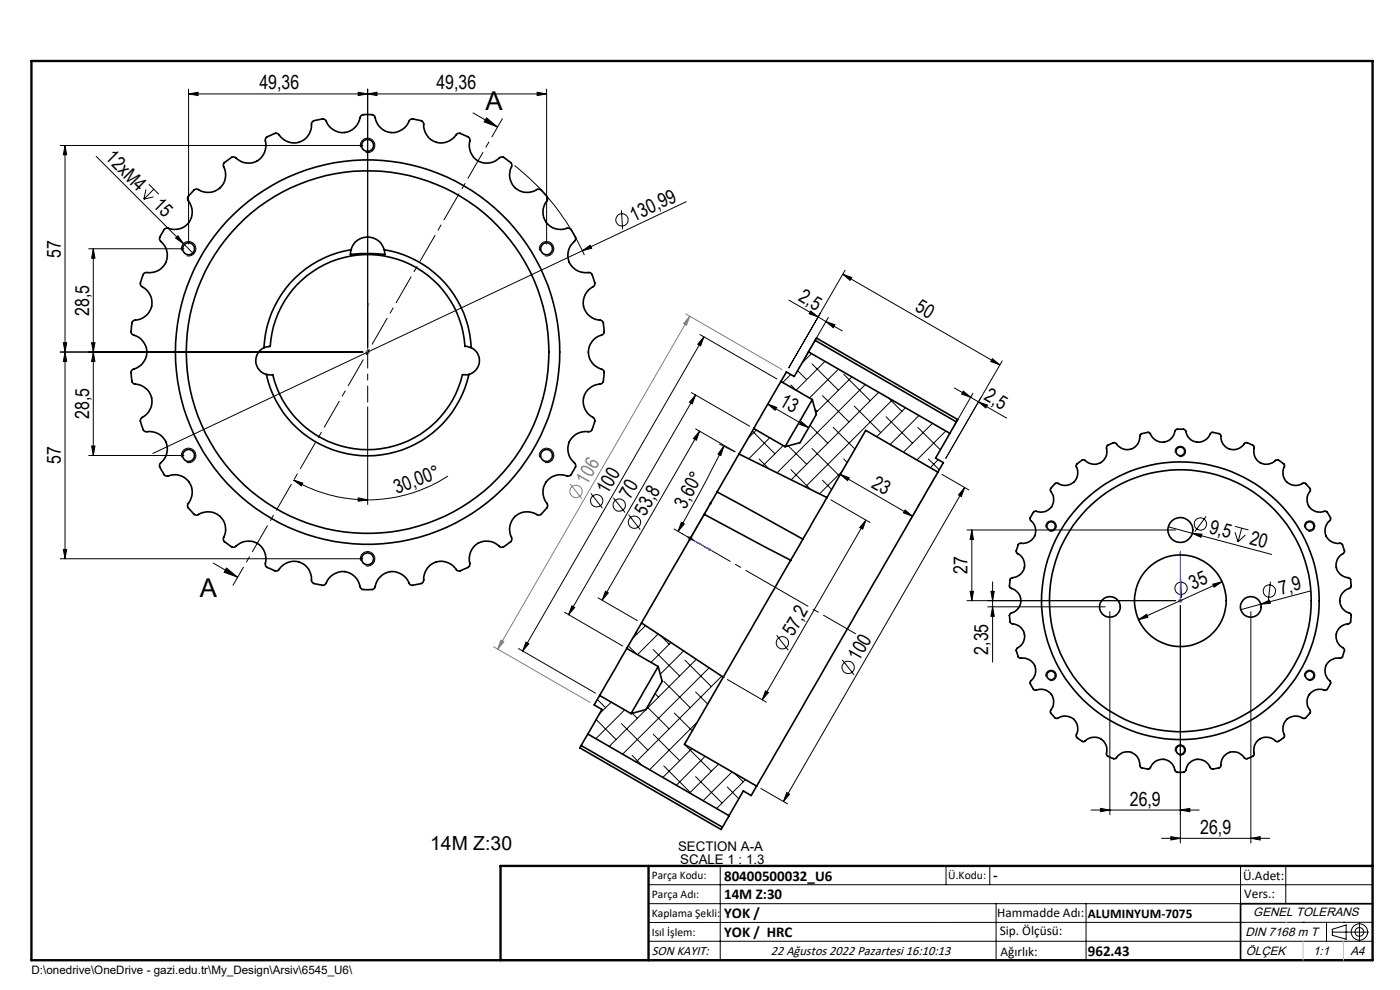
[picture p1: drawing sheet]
<svg xmlns="http://www.w3.org/2000/svg" width="297mm" height="210mm" viewBox="0 0 297 210" stroke-linecap="round" stroke-linejoin="round" font-family="sans-serif">
<g fill="none" stroke="#000" stroke-width=".21">
<path d="M40 19.9l2-.3v.7zM40 18.9v32.9M40 19.9h76M76 19.6l2 .3-2 .4zM78 19.9l2-.3v.7zM78 18.9v54.8M113.9 19.6l2.1 .3-2.1 .4zM116 18.9v32.9M12.8 30.9h64.2M13.8 30.9v87.6M13.8 30.9l.3 1.9h-.7zM20.4 33.2l18.5 18.5"/>
<path d="M31.6 39.1l2.1 2.1M76.5 31.2a1.55 1.55 0 0 1 1.3-1.9 1.55 1.55 0 0 1 1.7 1.7 1.55 1.55 0 0 1-1.9 1.3M100.4 23.9l5.2 3M103.2 25l2.4 1.9-2.9-1zM109.1 35.1a50.1 50.1 0 0 1 14.9 19M18.8 52.8h20.2M19.8 52.8v43.8M19.8 52.8l.3 2h-.7zM31 40.2l-.5 2.1M32.6 41.8l-2.1 .5M32.6 40.1l-2.1 2.2M37.3 50.5l.4-.5 1.2 1.7z"/>
<path d="M38.5 53.2a1.54 1.54 0 0 1 1.4-2 1.54 1.54 0 0 1 1.6 1.7 1.54 1.54 0 0 1-1.9 1.3M38.9 51.7l2.2 2.2M114.5 53.2a1.54 1.54 0 0 1 1.3-2 1.54 1.54 0 0 1 1.7 1.7 1.54 1.54 0 0 1-1.9 1.3M123.5 53.2l1.7-1.2 .3 .7zM131.8 44.6l.3 4M145.6 42.8l-113.2 53.4M178.8 58.2l33.3 19.2M178.8 58.2l1.9 .7-.4 .6zM179.3 57.3l-12 20.7M12.8 74.7h64.2M13.4 72.7h.7l-.3 2zM13.8 74.7l.3 2h-.7z"/>
<path d="M19.4 72.7h.7l-.3 2zM19.8 74.7l.3 2h-.7zM148.5 71l16.3 9.4M149.3 71.5l-.7 1.9-.6-.4zM149.3 71.5l-38.4 66.6M167.4 63.7l6.2 3.5M172 66l1.6 1.2-1.9-.6zM173.6 67.2l1.6 1M175.2 68.2l3.5 2M175.2 68.2l1.9 .7-.3 .6zM175.7 67.3l-5 8.8M210.5 76.1l1.6 1.3-1.9-.7z"/>
<path d="M212.6 76.5l-12 20.8M18.8 96.6h20.2M19.4 94.6h.7l-.3 2zM38.5 97a1.54 1.54 0 0 1 1.4-1.9 1.54 1.54 0 0 1 1.6 1.6 1.54 1.54 0 0 1-1.9 1.4M78 86.3v20.7M114.5 97a1.54 1.54 0 0 1 1.3-1.9 1.54 1.54 0 0 1 1.7 1.6 1.54 1.54 0 0 1-1.9 1.4M146.7 83.3l12.3 7.1M147.6 91l8.3 4.8M147.6 83.8l-.7 1.9-.6-.4zM147.6 83.8l-27 46.6M148.4 91.5l-.7 1.9-.6-.4zM148.4 91.5l-20.7 35.8"/>
<path d="M152.6 94.2l3.3 1.6M153.5 94.7l-.6 1.9-.6-.3zM153.5 94.7a315.1 315.1 0 0 1-9.6 18M162.9 85.7l1.9 .7-.4 .6zM162.9 85.7l8.7 5M170 89.4l1.6 1.3-1.9-.7zM202.5 82.3l3.4 2M204.4 83l1.5 1.3-1.9-.7zM205.9 84.3l1.7 1M206.4 83.4l-4.4 7.7M207.6 85.3l5.9 3.4M207.6 85.3l1.9 .6-.4 .6z"/>
<path d="M249.3 96.1a1.11 1.11 0 0 1 1-1.4 1.11 1.11 0 0 1 1.2 1.2 1.11 1.11 0 0 1-1.4 .9M12.8 118.5h64.2M13.4 116.5h.7l-.3 2zM45.2 119.4l5.2 3M62.3 101.8l1.9 .7-.3 .6zM62.3 101.8a31.3 31.3 0 0 0 15.7 4.2M76 105.6l2 .4-2 .3zM76.5 118.9a1.54 1.54 0 0 1 1.3-1.9 1.54 1.54 0 0 1 1.7 1.6 1.54 1.54 0 0 1-1.9 1.4M95 101a31.7 31.7 0 0 1-17 5M125.3 104.7l2.5 3.1M130.1 105.6l2.5 3.1M133.3 109.2l2.5 3.2"/>
<path d="M143 112.2l4.2 2.5M144.5 110.8l.7 .4-1.3 1.5zM176.3 106l8.3 4.8M178.3 100.6l15.3 8.9M178.3 100.6l1.9 .7-.4 .6zM183.7 110.3l-.7 1.9-.6-.3zM183.7 110.3l-22 38.1M192 108.2l1.6 1.3-1.9-.7zM198.5 101l-5.4 9.4M199.8 100.6l5.7 3.3M204.6 103.4l-.7 1.9-.6-.3zM204.6 103.4l-38.4 66.6"/>
<path d="M205.1 112.4h44.3M206.2 112.4v15M206.2 112.4l.3 2h-.7zM221.9 111.9a1.12 1.12 0 0 1 1-1.4 1.12 1.12 0 0 1 1.2 1.2 1.12 1.12 0 0 1-1.4 1M247.9 111.8l5 1.3M252.9 113.1l2.1 .2-.2 .7zM252.9 113.1l16.9 4.5M255.9 109.5l-2.4 3.3M262 111.6l2.9 .8M262 112.9l.6 2M263.4 112l-.8 2.9M264.2 113.5l-1.6 1.4"/>
<path d="M276.8 111.9a1.12 1.12 0 0 1 .9-1.4 1.12 1.12 0 0 1 1.2 1.2 1.12 1.12 0 0 1-1.4 1M48 120.5l2.4 1.9-2.8-1zM110 137.6l16.3 9.4M111.6 136.2l.6 .4-1.3 1.5zM119.8 129.9l12.3 7.1M121.3 128.5l.6 .4-1.3 1.5zM126.9 126.8l8.3 4.8M128.4 125.4l.6 .4-1.3 1.5zM164.7 134.8l2.5 3.1M178.7 140l2.5 3.1M205.1 127.4h44.3M205.8 125.4h.7l-.3 2z"/>
<path d="M209.5 128.7h25M210.2 125.4h.7l-.3 2zM210.6 128.7l.3 2h-.7zM210.6 123.4v17.1M235.4 129.7v43.1M241.5 131.4l1.7-1.1 .3 .6zM250.4 128.4v50.4M250.5 122.8l.1 4M257.3 123.9l2-.5-1.7 1.2zM259.3 123.4l-17.8 8M265.4 129.7v49.1M267.5 128.2l1.8-.9 .2 .7z"/>
<path d="M267.5 128.2l-4.3 1.1M269.5 123.4l-.4 4M278 125.4l-10.5 2.8M154.3 144.1l8.3 4.8M162.4 146.5l.6 .4-1.3 1.5zM221.9 143.5a1.12 1.12 0 0 1 1-1.3 1.12 1.12 0 0 1 1.2 1.2 1.12 1.12 0 0 1-1.4 .9M249.3 159.4a1.1 1.1 0 0 1 1-1.4 1.1 1.1 0 0 1 1.2 1.2 1.1 1.1 0 0 1-1.4 1M276.8 143.5a1.12 1.12 0 0 1 1-1.3 1.12 1.12 0 0 1 1.2 1.2 1.12 1.12 0 0 1-1.5 .9M161.4 167.2l5.7 3.3M166.9 168.1l.6 .4-1.3 1.5zM231.5 171.8h22.9M233.5 171.5l1.9 .3-1.9 .4z"/>
<path d="M246.4 177.8h22.9M248.4 177.5l2 .3-2 .4zM250.4 171.8l2-.3v.7zM265.4 177.8l1.9-.3v.7zM137.6 187.7h153.6M137.6 191.7h153.6M137.6 199.7h153.6M152.8 183.7v20M200.7 183.7v4M210 183.7v4M211.3 191.7v12M230.4 191.7v12"/>
<path d="M263.2 183.7v20M272.8 183.7v8M276.4 195.6h.1M281.4 195.6v4.1M282.6 197.7h7.8M282.6 197.1l3-.9v3l-3-.8zM285 195.6h.1M288.4 195.8v3.8M291.2 195.6l-153.6 .1"/>
<circle cx="132" cy="46.6" r="1.3"/>
<circle cx="126.6" cy="106.2" r="1.31"/>
<circle cx="131.4" cy="107.1" r="1.3"/>
<circle cx="134.6" cy="110.8" r="1.31"/>
<circle cx="254.6" cy="111.2" r="1.3"/>
<circle cx="166" cy="136.3" r="1.31"/>
<circle cx="250.6" cy="124.8" r="1.3"/>
<circle cx="269.3" cy="125.4" r="1.31"/>
<circle cx="179.9" cy="141.6" r="1.32"/>
<circle cx="288.4" cy="197.7" r="1.74"/>
<circle cx="288.4" cy="197.7" r=".93"/>
</g>
<g fill="none" stroke="#808080" stroke-width=".21">
<path d="M77.5 74.7h1M77.6 74.3l.8 .7M78 74.2v1M78.4 74.3l-.8 .7M145.5 66.6l20.4 11.8M146.3 67.1l-.7 1.9-.6-.4zM146.3 67.1l-40.7 70.6M121 102.6l2.4 3.2M145.9 114.2h1M146.1 113.9l.7 .7M146.4 113.7v1M146.8 113.9l-.7 .7"/>
<path d="M104.7 137.2l20.5 11.8M106.3 135.8l.6 .3-1.3 1.6zM249.9 127.4h1M250 127.1l.8 .7M250.4 126.9v1M250.8 127.1l-.8 .7"/>
<circle cx="122.2" cy="104.2" r="1.3"/>
</g>
<path d="M78 74.6v.2zM78 64.3v.6v-.6M78 74.7h.1M78 64.3v10.4M150.5 116.4l.4 .4-.5-.1zM150.6 106.8l.3-.3-.1 .4zM150.9 106.5l-4.5 7.7 4.5 2.6M250.4 117.1v.5v-.5M250.4 117.1v10.3M250.4 127.3v.3zM250.4 127.4h.1" fill="none" stroke="#00f" stroke-width=".21"/>
<path d="M181.5 134.4l-33.4-19.2" fill="none" stroke="#000" stroke-width=".21" stroke-dasharray="15.2 1.3 1.3 1.3" stroke-dashoffset="7.4"/>
<path d="M144.7 113.2l3.4 2" fill="none" stroke="#000" stroke-width=".21" stroke-dasharray="15.2 1.3 1.3 1.3" stroke-dashoffset="15.2"/>
<path d="M49.4 124.2l57.2-99" fill="none" stroke="#000" stroke-width=".21" stroke-dasharray="6.3 1.3 1.3 1.3" stroke-dashoffset="1.9"/>
<path d="M78 74.7v10.6" fill="none" stroke="#000" stroke-width=".21" stroke-dasharray="15.2 1.3 1.3 1.3" stroke-dashoffset="11.8"/>
<path d="M291.2 191.7h-28v12M106.2 203.7h185" fill="none" stroke="#000" stroke-width=".35"/>
<path d="M6.7 12.9h284.5v190.8h-284.5zM137.6 183.7v20M291.2 183.7h-185v20" fill="none" stroke="#000" stroke-width=".5"/>
<path d="M272.8 195.6h.1M276.4 199.7v4M285 199.7v4" fill="none" stroke="#c0c0c0" stroke-width=".21"/>
<g fill="#000">
<path d="M62.3 101.8l1.9 .7-.3 .6zM76 105.6l2 .4-2 .3z"/>
<path d="M48 120.5l2.4 1.9-2.8-1zM103.2 25l2.4 1.9-2.9-1z"/>
</g>
<g fill="#00f">
<path d="M78 74.6v.2zM78 64.3v.6z"/>
<path d="M250.4 127.3v.3zM250.4 117.1v.5z"/>
<path d="M150.5 116.4l.4 .4-.5-.1zM150.6 106.8l.3-.3-.1 .4zM150.5 116.4l.4 .4-.5-.1zM150.6 106.8l.3-.3-.1 .4z"/>
</g>
<g fill="#000">
<path d="M37.3 50.5l.4-.5 1.2 1.7zM123.5 53.2l1.7-1.2 .3 .7zM252.9 113.1l2.1 .2-.2 .7zM267.5 128.2l1.8-.9 .2 .7z"/>
<path d="M76 19.6l2 .3-2 .4zM40 19.9l2-.3v.7zM250.4 171.8l2-.3v.7zM233.5 171.5l1.9 .3-1.9 .4z"/>
<path d="M78 19.9l2-.3v.7zM113.9 19.6l2.1 .3-2.1 .4zM248.4 177.5l2 .3-2 .4zM265.4 177.8l1.9-.3v.7z"/>
<path d="M13.8 30.9l.3 1.9h-.7zM13.4 72.7h.7l-.3 2zM19.8 74.7l.3 2h-.7zM19.4 94.6h.7l-.3 2zM210.2 125.4h.7l-.3 2zM210.6 128.7l.3 2h-.7z"/>
<path d="M13.8 74.7l.3 2h-.7zM13.4 116.5h.7l-.3 2z"/>
<path d="M19.4 72.7h.7l-.3 2zM19.8 52.8l.3 2h-.7z"/>
<path d="M172 66l1.6 1.2-1.9-.6zM175.2 68.2l1.9 .7-.3 .6zM178.8 58.2l1.9 .7-.4 .6zM210.5 76.1l1.6 1.3-1.9-.7z"/>
<path d="M170 89.4l1.6 1.3-1.9-.7zM162.9 85.7l1.9 .7-.4 .6z"/>
<path d="M144.5 110.8l.7 .4-1.3 1.5zM153.5 94.7l-.6 1.9-.6-.3z"/>
<path d="M183.7 110.3l-.7 1.9-.6-.3zM162.4 146.5l.6 .4-1.3 1.5zM147.6 83.8l-.7 1.9-.6-.4zM121.3 128.5l.6 .4-1.3 1.5z"/>
<path d="M192 108.2l1.6 1.3-1.9-.7zM178.3 100.6l1.9 .7-.4 .6zM207.6 85.3l1.9 .6-.4 .6zM204.4 83l1.5 1.3-1.9-.7z"/>
<path d="M204.6 103.4l-.7 1.9-.6-.3zM166.9 168.1l.6 .4-1.3 1.5zM148.4 91.5l-.7 1.9-.6-.4zM128.4 125.4l.6 .4-1.3 1.5z"/>
<path d="M111.6 136.2l.6 .4-1.3 1.5zM149.3 71.5l-.7 1.9-.6-.4z"/>
<path d="M205.8 125.4h.7l-.3 2zM206.2 112.4l.3 2h-.7z"/>
<path d="M241.5 131.4l2-.5-.3-.6zM257.3 123.9l.3 .7 1.7-1.2z"/>
</g>
<path d="M106.3 135.8l.6 .3-1.3 1.6zM146.3 67.1l-.7 1.9-.6-.4z" fill="#808080"/>
<g fill="none" stroke="#000" stroke-width=".35">
<path d="M41.2 40.3l.7-.2a3.8 3.8 0 0 0 4.7-.2 3.8 3.8 0 0 0 .8-4.7 1.3 1.3 0 0 1 1-1.3 1.22 1.22 0 0 1 1.6-.5 3.8 3.8 0 0 0 4.7 .7 3.8 3.8 0 0 0 1.6-4.5 1.19 1.19 0 0 1 1.2-.9 1.21 1.21 0 0 1 1.6-.3 3.8 3.8 0 0 0 4.5 1.7 3.8 3.8 0 0 0 2.5-4.1 1.31 1.31 0 0 1 1.4-.6 1.34 1.34 0 0 1 1.5 0 3.8 3.8 0 0 0 3.9 2.7 3.8 3.8 0 0 0 3.5-3.1l.1-.3a1.07 1.07 0 0 1 1.3-.4h.4a1.05 1.05 0 0 1 1.4 .7 3.8 3.8 0 0 0 3.5 3.1 3.8 3.8 0 0 0 3.9-2.7 1.25 1.25 0 0 1 1.4 0 1.23 1.23 0 0 1 1.5 .8 3.8 3.8 0 0 0 2.7 4 3.8 3.8 0 0 0 4.4-1.8 3.3 3.3 0 0 1 2.3 .7l.4 .6a3.8 3.8 0 0 0 1.8 4.5 3.8 3.8 0 0 0 4.7-.9 1.33 1.33 0 0 1 1.4 .6 1.21 1.21 0 0 1 .9 1.4 3.8 3.8 0 0 0 .9 4.6 3.8 3.8 0 0 0 4.7 .2 1.06 1.06 0 0 1 1.2 .7l.3 .4a1.06 1.06 0 0 1 .4 1.4 3.8 3.8 0 0 0 0 4.7 3.8 3.8 0 0 0 4.6 1.1 1.44 1.44 0 0 1 1 1.1 1.33 1.33 0 0 1 .5 1.4 4.1 4.1 0 0 0-1 5.3 4.7 4.7 0 0 0 4.2 1.7 4.3 4.3 0 0 1 .8 2.6l-.1 .2a3.8 3.8 0 0 0-2.2 4.3 3.8 3.8 0 0 0 3.8 3 1.09 1.09 0 0 1 .5 1.2v.5a1 1 0 0 1-.5 1.4 3.8 3.8 0 0 0-2.8 3.8 3.8 3.8 0 0 0 3.1 3.6 2.76 2.76 0 0 1 .1 2.2 .85 .85 0 0 1-.7 .8 3.8 3.8 0 0 0-3.5 3.1 3.8 3.8 0 0 0 2.2 4.2 1.38 1.38 0 0 1-.1 1.5l-.1 .4a.87 .87 0 0 1-1 .9 3.8 3.8 0 0 0-4.1 2.3 3.8 3.8 0 0 0 1.4 4.6 1.09 1.09 0 0 1-.4 1.2l-.2 .4a1.03 1.03 0 0 1-1.2 .9 3.8 3.8 0 0 0-4.5 1.3 3.8 3.8 0 0 0 .3 4.7 1.34 1.34 0 0 1-.7 1.4 1.46 1.46 0 0 1-1.2 .9 3.9 3.9 0 0 0-4.9 .2 3.9 3.9 0 0 0-.7 4.8 1.32 1.32 0 0 1-1 1.2l-.4 .2a.87 .87 0 0 1-1.3 .2 3.8 3.8 0 0 0-4.7-.5 3.8 3.8 0 0 0-1.5 4.4 1.2 1.2 0 0 1-1.2 .9 1.27 1.27 0 0 1-1.7 .2 3.8 3.8 0 0 0-4.5-1.6 3.8 3.8 0 0 0-2.5 4.1 1.31 1.31 0 0 1-1.4 .6 1.34 1.34 0 0 1-1.4 0 3.8 3.8 0 0 0-4.1-2.8 3.8 3.8 0 0 0-3.5 3.6 3.4 3.4 0 0 1-2.4 .3l-.5-.4a3.8 3.8 0 0 0-3.4-3.5 3.8 3.8 0 0 0-4 2.7 1.08 1.08 0 0 1-1.4 .1l-.4-.1a1 1 0 0 1-1.2-.9 3.8 3.8 0 0 0-2.8-3.8 3.8 3.8 0 0 0-4.4 1.8 3.1 3.1 0 0 1-2.1-.6 .76 .76 0 0 1-.5-.9 3.8 3.8 0 0 0-1.9-4.3 3.8 3.8 0 0 0-4.7 .9 2.78 2.78 0 0 1-1.9-1.1 .78 .78 0 0 1-.4-1 3.8 3.8 0 0 0-.9-4.6 3.8 3.8 0 0 0-4.8-.1 1.35 1.35 0 0 1-1.2-.9 1.22 1.22 0 0 1-.6-1.5 3.8 3.8 0 0 0 .1-4.8 3.8 3.8 0 0 0-4.7-1.1 1.44 1.44 0 0 1-.9-1.1l-.3-.4a.88 .88 0 0 1 0-1.3 3.8 3.8 0 0 0 1-4.7 3.8 3.8 0 0 0-4.3-2 3.7 3.7 0 0 1-1-2.6l.2-.2a3.8 3.8 0 0 0 2.2-4.4 3.8 3.8 0 0 0-3.9-2.9 1.11 1.11 0 0 1-.4-1.2v-.5a.96 .96 0 0 1 .5-1.4 3.8 3.8 0 0 0 2.8-3.8 3.8 3.8 0 0 0-3.2-3.6 1.08 1.08 0 0 1-.1-1.2v-.5a.99 .99 0 0 1 .8-1.3 3.8 3.8 0 0 0 3.5-3.2 3.8 3.8 0 0 0-2.3-4.1 1.38 1.38 0 0 1 .2-1.5l.1-.4a.83 .83 0 0 1 1-.9 3.8 3.8 0 0 0 4-2.3 3.8 3.8 0 0 0-1.3-4.5 1.87 1.87 0 0 1 .7-1.9 .85 .85 0 0 1 1.1-.7 3.8 3.8 0 0 0 4.5-1.4 3.8 3.8 0 0 0-.4-4.7 1.44 1.44 0 0 1 .7-1.3zM74.5 53a22 22 0 0 0-18.5 20.8M74.5 53l-.2 1 2.3-.2 5 .2-.1-1M74.5 53a3.7 3.7 0 0 1 3.5-2.7 3.7 3.7 0 0 1 3.5 2.7M81.5 53a22 22 0 0 1 18.5 20.8M56 73.8l1.3-.3a20.7 20.7 0 0 1 20.7-19.5 20.7 20.7 0 0 1 20.6 19.5l1.4 .3M56 73.8a3 3 0 0 0-1.7 3 3 3 0 0 0 2.2 2.6M56.5 79.4a22 22 0 0 0 21.5 17.3 22 22 0 0 0 21.5-17.3M56.5 79.4l1.4 .1a20.7 20.7 0 0 0 20.1 15.9 20.7 20.7 0 0 0 20.1-15.9l1.4-.1M100 73.8a3 3 0 0 1 1.7 3 3 3 0 0 1-2.2 2.6M171.5 74.6l-3 5.3-1.7-1-1.1 2M171.5 74.6l30 17.3"/>
<path d="M172.9 72.2l-1.4 2.4M172.9 72.2l.3-.5 30 17.3-.3 .5M172.9 72.2l30 17.3M156.8 96.3l-4.7 8M156.8 96.3l18.6 9.2M159.9 90.9l6.6 3.8M159.9 90.9l-3.1 5.4M165.7 80.9l-5.8 10M165.7 80.9l6.6 3.9M172.3 84.8l-5.8 9.9M172.3 84.8l.9 3.1-3.5 6-3.2 .8M201.5 91.9l-3 5.3 1.6 .9-1.1 2"/>
<path d="M202.9 89.5l-1.4 2.4M149.4 109.1l18.3 9.7M149.4 109.1l-13.3 23M152.1 104.3l18.2 10.1M152.1 104.3l-2.7 4.8M167.7 118.8l-14.3 24.8M170.3 114.4l-2.6 4.4M175.4 105.5l-5.1 8.9M199 100.1l-38.5 66.6M199 100.1l-15.3-8.8-8.3 14.2M223.7 102.7l.5-.3a2.77 2.77 0 0 0 3.6-.1 2.77 2.77 0 0 0 .5-3.5 2.57 2.57 0 0 1 1.7-1.2 2.79 2.79 0 0 0 3.5 .5 2.79 2.79 0 0 0 1.2-3.3 2.42 2.42 0 0 1 1.9-.8 2.8 2.8 0 0 0 3.4 1.3 2.8 2.8 0 0 0 1.9-3l.2-.3 .9-.2 .7-.1 .2 .2a2.78 2.78 0 0 0 3 1.9 2.78 2.78 0 0 0 2.4-2.5 2.48 2.48 0 0 1 2.2 0 2.77 2.77 0 0 0 2.5 2.5 2.77 2.77 0 0 0 2.9-1.9l.2-.2 .7 .1 .9 .2 .2 .3a2.8 2.8 0 0 0 2 3 2.8 2.8 0 0 0 3.3-1.3 2.42 2.42 0 0 1 1.9 .8 2.79 2.79 0 0 0 1.2 3.3 2.79 2.79 0 0 0 3.5-.5 2.58 2.58 0 0 1 1.7 1.1v.2a2.8 2.8 0 0 0 .6 3.4 2.8 2.8 0 0 0 3.5 .1l.5 .3 .9 1v.4a2.77 2.77 0 0 0-.2 3.5 2.77 2.77 0 0 0 3.4 .8 2.83 2.83 0 0 1 1.1 1.9 2.8 2.8 0 0 0-1 3.4 2.8 2.8 0 0 0 3.3 1.6 2.89 2.89 0 0 1 .5 2 2.82 2.82 0 0 0-1.6 3.1 2.82 2.82 0 0 0 2.8 2.3 2.78 2.78 0 0 1 .2 2 2.78 2.78 0 0 0-2.3 2.7 2.78 2.78 0 0 0 2.3 2.8l.2 .4-.2 1.3-.3 .3a2.8 2.8 0 0 0-2.7 2.3 2.8 2.8 0 0 0 1.6 3.1l.1 .4-.4 1.3-.3 .3a2.79 2.79 0 0 0-3.2 1.6 2.79 2.79 0 0 0 1 3.4 2.83 2.83 0 0 1-1.1 1.8 2.78 2.78 0 0 0-3.4 .9 2.78 2.78 0 0 0 .2 3.5 2.57 2.57 0 0 1-1.4 1.6 2.79 2.79 0 0 0-3.6 .2 2.79 2.79 0 0 0-.5 3.5 2.57 2.57 0 0 1-1.7 1.2 2.79 2.79 0 0 0-3.5-.6 2.79 2.79 0 0 0-1.2 3.3 2.28 2.28 0 0 1-2 .9 2.77 2.77 0 0 0-3.3-1.3 2.77 2.77 0 0 0-1.9 3l-.2 .2-.9 .2-.7 .2-.2-.2a2.79 2.79 0 0 0-3-1.9 2.79 2.79 0 0 0-2.4 2.5 2.39 2.39 0 0 1-2.2 0 2.79 2.79 0 0 0-2.4-2.5 2.79 2.79 0 0 0-3 1.9l-.2 .2-.7-.2-.9-.2-.2-.2a2.8 2.8 0 0 0-1.9-3 2.8 2.8 0 0 0-3.4 1.3 2.42 2.42 0 0 1-1.9-.9 2.79 2.79 0 0 0-1.2-3.3 2.79 2.79 0 0 0-3.5 .6 2.57 2.57 0 0 1-1.7-1.2 2.79 2.79 0 0 0-.5-3.5 2.79 2.79 0 0 0-3.6-.2 2.57 2.57 0 0 1-1.4-1.6 2.77 2.77 0 0 0 .2-3.5 2.77 2.77 0 0 0-3.4-.9 2.83 2.83 0 0 1-1.1-1.8 2.79 2.79 0 0 0 1-3.4 2.79 2.79 0 0 0-3.2-1.6l-.2-.2a1.95 1.95 0 0 1-.3-1.9 2.74 2.74 0 0 0 1.5-3.1 2.74 2.74 0 0 0-2.7-2.2l-.3-.3-.2-1.3 .2-.4a2.78 2.78 0 0 0 2.3-2.8 2.78 2.78 0 0 0-2.3-2.7l-.1-.3a1.8 1.8 0 0 1 .5-1.9 2.75 2.75 0 0 0 2.6-2.2 2.75 2.75 0 0 0-1.6-3 2.66 2.66 0 0 1 .6-2.1 2.77 2.77 0 0 0 3.2-1.5 2.77 2.77 0 0 0-1-3.4 2.83 2.83 0 0 1 1.1-1.9 2.77 2.77 0 0 0 3.4-.8 2.77 2.77 0 0 0-.2-3.6v-.3zM133 137.5l-5.8 10"/>
<path d="M133 137.5l6.6 3.9M136.1 132.1l17.3 11.5M136.1 132.1l-3.1 5.4M123.3 158.1l-.3 .5 30 17.4 .2-.5M123.3 158.1l29.9 17.4M124.7 155.7l-1.4 2.4M124.7 155.7l30 17.3M127.2 147.5l-1.2 2 1.7 1-3 5.2M127.2 147.5l6.7 3.9M139.6 141.4l-5.7 10M139.6 141.4l.9 3.1-3.5 6-3.1 .9M153.4 143.6l-8.2 14.3 15.3 8.8"/>
<path d="M154.7 173l-1.5 2.5M160.5 166.7l-1.2 2.1-1.6-1-3 5.2"/>
<circle cx="78" cy="30.9" r="1.27"/>
<circle cx="40" cy="52.8" r="1.27"/>
<circle cx="116" cy="52.8" r="1.27"/>
<circle cx="78" cy="74.7" r="38.5"/>
<circle cx="78" cy="74.7" r="40.8"/>
<circle cx="40" cy="96.6" r="1.27"/>
<circle cx="116" cy="96.6" r="1.27"/>
<circle cx="250.4" cy="95.8" r=".92"/>
<circle cx="78" cy="118.6" r="1.27"/>
<circle cx="223" cy="111.6" r=".92"/>
<circle cx="250.4" cy="112.4" r="2.64"/>
<circle cx="277.8" cy="111.6" r=".91"/>
<circle cx="235.5" cy="128.7" r="2.19"/>
<circle cx="250.4" cy="127.4" r="27.8"/>
<circle cx="250.4" cy="127.4" r="9.7"/>
<circle cx="250.4" cy="127.4" r="29.4"/>
<circle cx="265.4" cy="128.7" r="2.19"/>
<circle cx="223" cy="143.3" r=".92"/>
<circle cx="250.4" cy="159.1" r=".92"/>
<circle cx="277.8" cy="143.3" r=".91"/>
</g>
<g fill="none" stroke="#000" stroke-width=".21">
<path d="M167.7 79.4l-1.6 1.7M169.2 78.6l1.9 1.9M172.2 75l-2.1 2.1M172.3 77.2l5.6 5.6M175 76.7l-6.1 6.1M177.9 78.3l-6.2 6.1M179 79.4l5.6 5.6M180.7 79.9l-7.6 7.7M159.6 91.4l4.8 4.9M160.4 91.2l-1.7 1.7M161 97.4l2.1 2M163.3 92.8l-4.4 4.5"/>
<path d="M166.2 94.5l-4.3 4.3M167.2 94.6l3.9 3.9M167.8 99.6l4.2 4.2M167.8 81.7l1 1.1M171.8 90.2l3.8 3.8M172.3 95.1l5.6 5.6M172.9 86.8l.5 .5M174.5 83.9l5.6 5.6M176.7 90.7l4.7 4.5M178.6 100l-4.8 4.8M179 97.4l.7 .7M181.2 86.1l5.6 5.6"/>
<path d="M183.6 81.6l-18.7 18.7M186.4 83.2l-18.5 18.6M188 88.4l5.6 5.6M188.5 84.4l2.8 2.9M189.3 84.9l-18.4 18.4M192.1 86.5l-6.1 6.1M194.7 90.7l4.8 4.7M194.9 88.2l-6.1 6.1M197 97.4l2.2 2.3M197.8 89.8l-6.1 6.1M199 97.5l-1.6 1.7M200.6 91.4l-6.1 6.2"/>
<path d="M174.5 101.9l1.9 1.9M133.3 137l1.7 1.7M134.9 134.2l.3 .2M136.9 132.7l-2.7 2.8M138.6 137.8l5.6 5.6M139.6 134.5l-4.3 4.3M140.1 134.8l1.9 1.9M142.3 136.3l-4.2 4.2M145 138.1l-4.9 4.9M147.7 139.9l-18.5 18.5M126.5 152.6l4.2 4.3M126.7 148.4l1.8 1.7"/>
<path d="M129.7 148.9l-2.6 2.5M131.8 153.5l5.6 5.6M132.5 150.6l-6.1 6.1M134.1 151.3l1.1 1.1M137.3 150l4.7 4.6M138.6 155.7l5.6 5.7M139 147.1l.7 .8M140.8 144.5l5.6 5.6M143.1 151.3l3.8 3.7M145.3 158l5.6 5.6M145.3 140l5.6 5.7M146.8 158.8l-6.2 6.1"/>
<path d="M147.6 146.8l2.5 2.6M148 153.1l-10.2 10.2M150.4 141.7l-18.3 18.3M153.1 143.4l-18.2 18.2M153.4 143.6h.1M134.1 160.2l2.1 2.2M140.8 162.5l5.6 5.6M147.6 164.7l5.6 5.6M149.6 160.4l-6.1 6.2M152.4 162.1l-6.1 6.1M154.3 167l2.4 2.4M155.3 163.8l-6.1 6.1"/>
<path d="M155.9 164.1l1.8 1.7M158.2 165.4l-6.2 6.1M159.5 168.5l-.2 .2"/>
</g>
<g font-size="5.5">
<text x="103" y="23.3">A</text>
<text x="42.4" y="126.7">A</text>
</g>
<g font-size="4.1">
<text x="55" y="19">49,36</text>
<text x="92.6" y="19">49,36</text>
<text x="22.2" y="33.6" transform="rotate(45 22.2 33.6)">12xM4</text>
<text x="32.3" y="43.7" transform="rotate(45 32.3 43.7)">15</text>
<text x="134.5" y="47" transform="rotate(-25 134.5 47)">130,99</text>
<text x="12.9" y="54.6" transform="rotate(-90 12.9 54.6)">57</text>
<text x="169.2" y="63.6" transform="rotate(30 169.2 63.6)">2,5</text>
<text x="193.9" y="65.8" transform="rotate(30 193.9 65.8)">50</text>
<text x="18.9" y="67" transform="rotate(-90 18.9 67)">28,5</text>
<text x="18.9" y="88.9" transform="rotate(-90 18.9 88.9)">28,5</text>
<text x="165.1" y="85.9" transform="rotate(30 165.1 85.9)">13</text>
<text x="208.6" y="84.7" transform="rotate(30 208.6 84.7)">2,5</text>
<text x="12.9" y="98.5" transform="rotate(-90 12.9 98.5)">57</text>
<text x="84.2" y="104.9" transform="rotate(-21 84.2 104.9)">30,00°</text>
<text x="128.9" y="105.1" transform="rotate(-60 128.9 105.1)">100</text>
<text x="133.7" y="106" transform="rotate(-60 133.7 106)">70</text>
<text x="184.7" y="103.3" transform="rotate(30 184.7 103.3)">23</text>
<text x="136.9" y="109.6" transform="rotate(-60 136.9 109.6)">53,8</text>
<text x="145.4" y="108.2" transform="rotate(-62 145.4 108.2)">3,60°</text>
<text x="256.4" y="113" transform="rotate(15 256.4 113)">9,5</text>
<text x="264.9" y="115.3" transform="rotate(15 264.9 115.3)">20</text>
<text x="205.2" y="121.8" transform="rotate(-90 205.2 121.8)">27</text>
<text x="253.1" y="125.2" transform="rotate(-24 253.1 125.2)">35</text>
<text x="271.7" y="126.2" transform="rotate(-15 271.7 126.2)">7,9</text>
<text x="168.3" y="135.2" transform="rotate(-60 168.3 135.2)">57,2</text>
<text x="182.2" y="140.4" transform="rotate(-60 182.2 140.4)">100</text>
<text x="209.7" y="138.9" transform="rotate(-90 209.7 138.9)">2,35</text>
<text x="239.7" y="170.9">26,9</text>
<text x="254.6" y="176.9">26,9</text>
<text x="91.2" y="180.3">14M Z:30</text>
</g>
<text font-size="4.1" fill="#808080" x="124.5" y="103.1" transform="rotate(-60 124.5 103.1)">106</text>
<g font-size="3.2">
<text x="153.6" y="186.8">80400500032_U6</text>
<text x="153.6" y="190.8">14M Z:30</text>
<text x="210.7" y="186.6">-</text>
<text x="153.6" y="194.8">YOK /</text>
<text x="153.6" y="198.8">YOK / HRC</text>
<text x="230.8" y="202.8">962.43</text>
</g>
<g font-size="2.8">
<text x="143.8" y="180.6">SECTION A-A</text>
<text x="144.3" y="183.4">SCALE 1 : 1.3</text>
<text x="263.7" y="186.7">Ü.Adet:</text>
<text x="263.9" y="190.5">Vers.:</text>
<text x="211.5" y="194.5">Hammadde Adı:</text>
<text x="230.8" y="194.7">ALUMINYUM-7075</text>
<text x="138.3" y="202.6">SON KAYIT:</text>
<text x="163.5" y="202.6">22 Ağustos 2022 Pazartesi 16:10:13</text>
<text x="212.1" y="198.4">Sip. Ölçüsü:</text>
<text x="212.2" y="202.7">Ağırlık:</text>
</g>
<g font-size="2.6">
<text x="265.9" y="194.4">GENEL TOLERANS</text>
<text x="264.2" y="198.5">DIN 7168 m T</text>
<text x="264.3" y="202.6">ÖLÇEK</text>
<text x="278.5" y="202.6">1:1</text>
<text x="286.5" y="202.6">A4</text>
</g>
<g font-size="2.5">
<text x="138.3" y="186.4">Parça Kodu:</text>
<text x="138.3" y="190.5">Parça Adı:</text>
<text x="201.2" y="186.5">Ü.Kodu:</text>
<text x="138.3" y="194.5">Kaplama Şekli:</text>
<text x="138.3" y="198.6">Isıl İşlem:</text>
<text x="6.7" y="206.7">D:\onedrive\OneDrive - gazi.edu.tr\My_Design\Arsiv\6545_U6\</text>
</g>
</svg>
